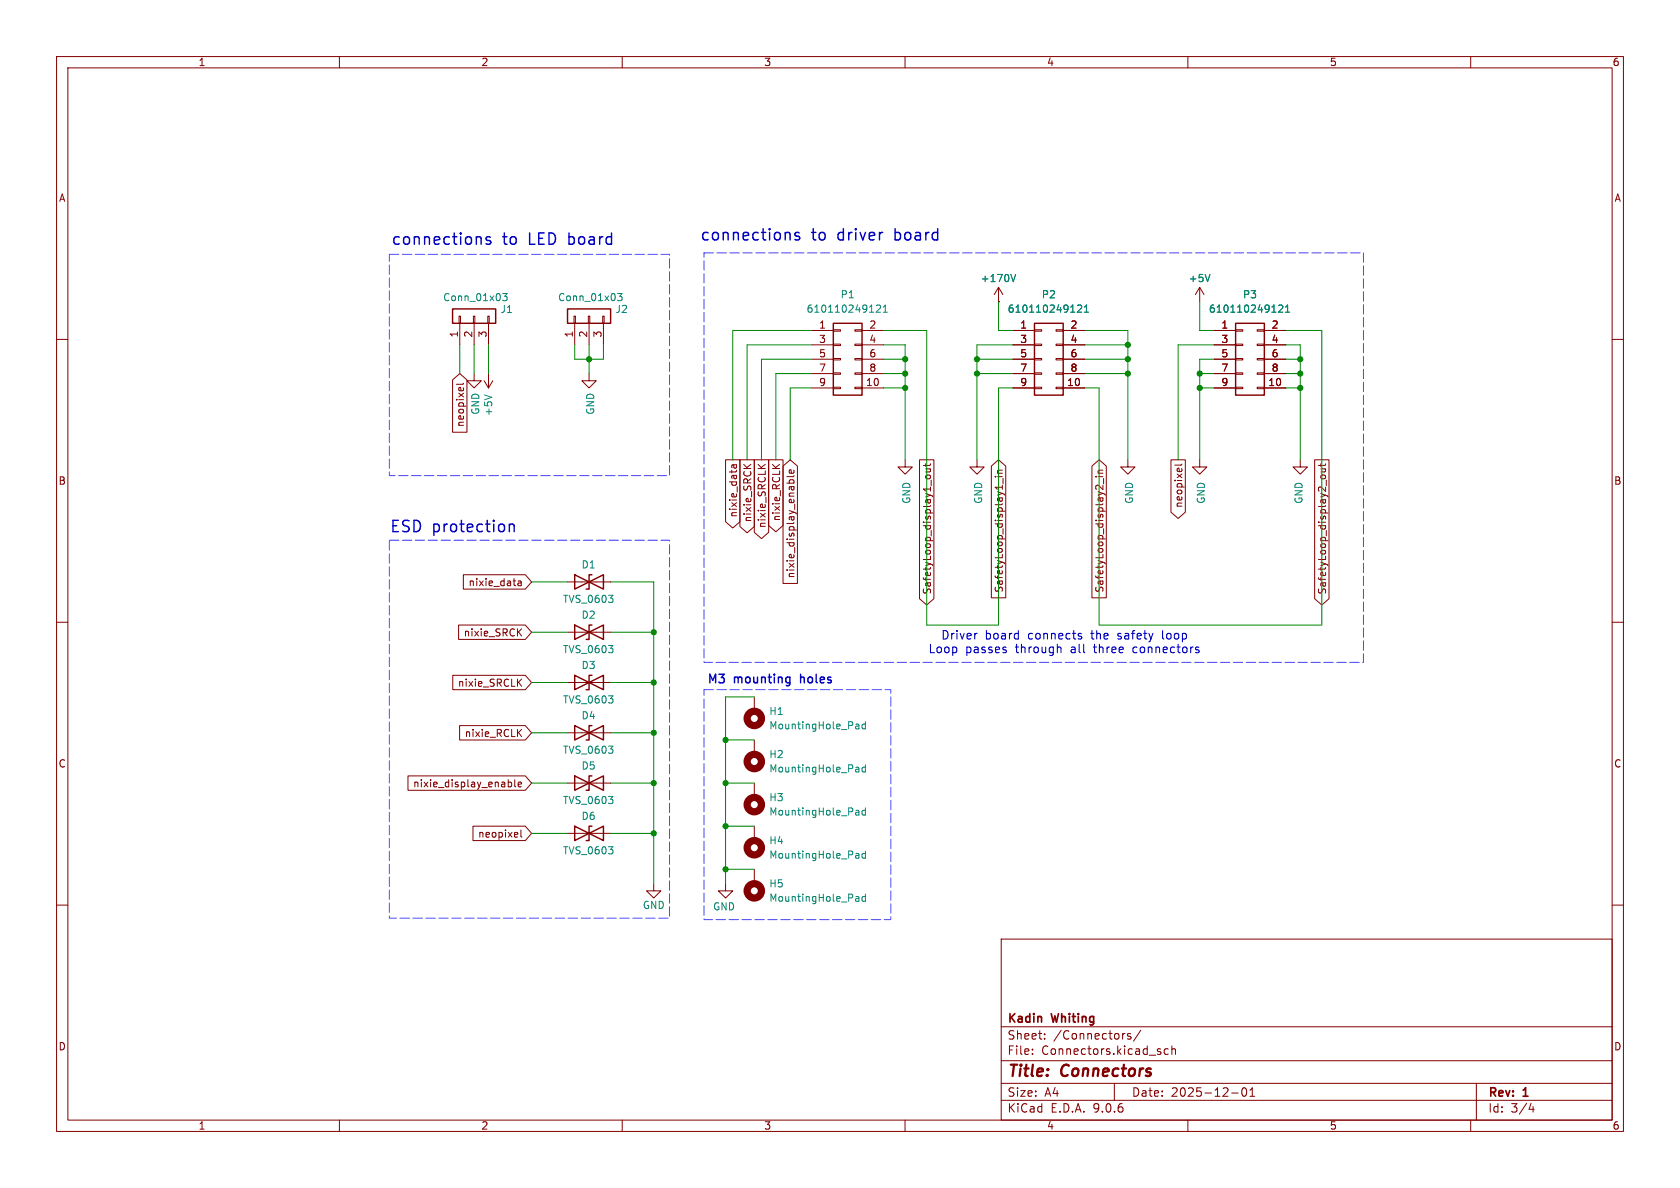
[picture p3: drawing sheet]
<svg xmlns="http://www.w3.org/2000/svg" width="297mm" height="210mm" viewBox="0 0 297 210" stroke-linecap="round" stroke-linejoin="round" font-family="sans-serif">
<g fill="none" stroke="#840000" stroke-width=".18">
<path d="M10 10h277v190h-277zM12 12h273v186h-273zM60 10v2M110 10v2M160 10v2M210 10v2M260 10v2M81.2 55.9h.2v1.3h-.2zM81.3 57.2v3.8M83.7 55.9h.2v1.3h-.2zM83.8 57.2v3.8M86.2 55.9h.3v1.3h-.3z"/>
<path d="M86.4 57.2v3.8M101.5 55.9h.2v1.3h-.2zM101.6 57.2v3.8M104 55.9h.3v1.3h-.3zM104.1 57.2v3.8M106.6 55.9h.2v1.3h-.2zM106.7 57.2v3.8M143.5 58.4h3.8M147.3 58.3h1.3v.2h-1.3zM151.1 58.3h1.3v.2h-1.3zM152.4 58.4h3.8M176.5 53.3h.1"/>
<path d="M176.5 50.8l-.7 1.3M176.5 50.8l.8 1.3M176.5 50.8v2.5M179.1 58.4h3.8M182.9 58.3h1.2v.2h-1.2zM186.7 58.3h1.3v.2h-1.3zM188 58.4h3.8M212.1 50.8l-.8 1.3M212.1 50.8l.8 1.3M212.1 50.8v2.5M214.6 58.4h3.8M218.4 58.3h1.3v.2h-1.3z"/>
<path d="M222.2 58.3h1.3v.2h-1.3zM223.5 58.4h3.8M10 60h2M80 67.2l1.3-1.2 1.3 1.2v9.2h-2.6zM81.2 68.5h.2l.1 .6M82 67.8l-.2 .1h-1.1M83.8 66v1.3h1.3l-1.3 1.3-1.3-1.3h1.3M85.6 67.3l.8 1.3M86.4 66v2.6M87.1 67.3l-.7 1.3M104.1 66v1.3h1.3l-1.3 1.3-1.2-1.3h1.2M143.5 61h3.8"/>
<path d="M143.5 63.5h3.8M143.5 66h3.8M143.5 68.6h3.8M147.3 60.8h1.3v.3h-1.3zM147.3 63.4h1.3v.2h-1.3zM147.3 65.9h1.3v.3h-1.3zM147.3 68.5h1.3v.2h-1.3zM151.1 60.8h1.3v.3h-1.3zM151.1 63.4h1.3v.2h-1.3zM151.1 65.9h1.3v.3h-1.3zM151.1 68.5h1.3v.2h-1.3zM152.4 61h3.8"/>
<path d="M152.4 63.5h3.8M152.4 66h3.8M152.4 68.6h3.8M179.1 61h3.8M179.1 63.5h3.8M179.1 66h3.8M179.1 68.6h3.8M182.9 60.8h1.2v.3h-1.2zM182.9 63.4h1.2v.2h-1.2zM182.9 65.9h1.2v.3h-1.2zM182.9 68.5h1.2v.2h-1.2zM186.7 60.8h1.3v.3h-1.3z"/>
<path d="M186.7 63.4h1.3v.2h-1.3zM186.7 65.9h1.3v.3h-1.3zM186.7 68.5h1.3v.2h-1.3zM188 61h3.8M188 63.5h3.8M188 66h3.8M188 68.6h3.8M214.6 61h3.8M214.6 63.5h3.8M214.6 66h3.8M214.6 68.6h3.8M218.4 60.8h1.3v.3h-1.3z"/>
<path d="M218.4 63.4h1.3v.2h-1.3zM218.4 65.9h1.3v.3h-1.3zM218.4 68.5h1.3v.2h-1.3zM222.2 60.8h1.3v.3h-1.3zM222.2 63.4h1.3v.2h-1.3zM222.2 65.9h1.3v.3h-1.3zM222.2 68.5h1.3v.2h-1.3zM223.5 61h3.8M223.5 63.5h3.8M223.5 66h3.8M223.5 68.6h3.8M285 60h2"/>
<path d="M128.3 81.3h2.5v10.9l-1.3 1.1-1.2-1.1zM129.7 82.2v.4l.2 .2 .3-.2-.1-.4M130.2 82.2h-.8v.5M130.8 81.3h2.6v11.8l-1.3 1.1-1.3-1.1zM131.5 82.1l.7 .7M132.8 82.1l-.8 .5M133.3 81.3h2.6v12.8l-1.3 1.1-1.3-1.1zM134 82.1l.7 .7M135.3 82.1l-.7 .5M135.9 81.3h2.5v11.6l-1.2 1.1-1.3-1.1zM136.6 82.1l.7 .7M137.8 82.1l-.7 .5"/>
<path d="M138.4 82.4l1.3-1.1 1.3 1.1v20.7h-2.6zM139.6 85.4l-.1-.4 .3-.2 .5 .1v.5M140.3 83.1l.1 .4-.2 .2-.6-.1v-.5h.2l.1 .6M140.4 84.1l-.2 .2h-1.1M160 81.3v1.3h1.3l-1.3 1.2-1.3-1.2h1.3M162.6 81.3h2.5v24.5l-1.3 1.1-1.2-1.1zM163.7 82v.5M163.7 82.9h.8M163.8 84h.6l.1 .2-.1 .3-.1 .1h-.5l-.1-.2zM164.4 82.9l.1 .2-.1 .3h-.7M164.5 82l-.2 .3h-1.1M172.7 81.3v1.3h1.3l-1.3 1.2-1.3-1.2h1.3"/>
<path d="M175.3 82.4l1.2-1.1 1.3 1.1v23.3h-2.5zM175.9 84.3h.2M176.4 84.3h.8M176.4 83.7h.8M177.2 83.1l-.8 .1v.3l.1 .2M177.3 84.6v.9M193 82.4l1.3-1.1 1.3 1.1v23.3h-2.6zM193.7 84.3h.1M194.1 84.3h.9M194.1 83.7h.9M195 83.1l-.8 .1-.1 .3 .2 .2M195.1 84.6v.9"/>
<path d="M199.4 81.3v1.3h1.3l-1.3 1.2-1.3-1.2h1.3M207 81.3h2.6v9.2l-1.3 1.1-1.3-1.1zM208.2 82.8h.2l.1 .6M209 82l-.2 .2h-1.1M212.1 81.3v1.3h1.3l-1.3 1.2-1.3-1.2h1.3M229.9 81.3v1.3h-1.3l1.3 1.2 1.2-1.2h-1.2M232.4 81.3h2.6v24.5l-1.3 1.1-1.3-1.1zM233.5 82.9h.9M233.5 82v.5M233.6 84.1l.5-.1 .2 .1 .1 .3-.3 .2h-.4l-.2-.2zM234.2 82.9l.2 .2-.1 .3h-.8M234.4 82l-.2 .3h-1.1"/>
<path d="M10 110h2M80 119.4h12.9l1.1 1.3-1.1 1.2h-12.9zM81.1 110.5h11.8l1.1 1.3-1.1 1.2h-11.8zM81.9 101.6h11l1.1 1.3-1.1 1.2h-11zM91.6 102.8h.5v.7M91.7 111.7l.5 .7M92.1 103l-.4 .1-.2 .1 .2 .3h.4M92.2 111.2l-.7 .7M100.3 102.9h7.6M100.3 111.8h7.6M285 110h2M72.1 137.2h20.8l1.1 1.2-1.1 1.3h-20.8z"/>
<path d="M81.3 128.3h11.6l1.1 1.2-1.1 1.3h-11.6zM89.9 138.3h.3l.3 .2-.2 .5h-.4M91 137.8v1.1l.2 .2M91.6 138.7l.6-.1-.1-.3h-.3l-.2 .1 .1 .6h.4M91.7 120.6l.5 .7M91.7 129.5l.5 .7M92.2 120.1l-.7 .7M92.2 128.9l-.7 .8M100.3 138.4h7.6M100.3 120.7h7.6M100.3 129.5h7.6M133.3 123.2v2.5"/>
<path d="M133.3 130.8v2.6M133.3 138.4v2.6M83.6 146h9.3l1.1 1.3-1.1 1.3h-9.3zM91.5 147.2v.2l-.6 .2M92.1 146.7v1.1l.2 .2M100.3 147.3h7.6M115.6 156.2v1.3h1.2l-1.2 1.3-1.3-1.3h1.3M128.3 156.2v1.3h-1.3l1.3 1.3 1.2-1.3h-1.2M133.3 146.1v2.5M133.3 153.7v2.5M10 160h2M177 166h108v32h-108z"/>
<path d="M285 160h2M60 198v2M110 198v2M160 198v2M177 194.5h108M177 191.5h108M177 187.5h108M177 181.5h108M182.5 186.3v.1M182.5 185.5v.1M184.7 183.6v.1M184.7 182.8v.1"/>
<path d="M197 191.5v3M198.7 182.7h.2M199.9 182.8l-.4-.1-.2 .2 .1 .2 .5 .2v.3h-.6M201.7 182.1l-1.3 2M205.2 186v.3M206.5 185.5l-.4-.1-.3 .3v.4l.2 .2h.5M207.2 185.5l.2-.1 .3 .1 .1 .9M207.2 184.9v1.5M210 198v2M217.7 193.2h1.2M219.7 192.4l.2-.1a.81 .81 0 0 1 .6 .6 .81 .81 0 0 1-.3 .8l-.2 .1a.81 .81 0 0 1-.3-1.4zM221 193.8h.8"/>
<path d="M221 192.7l.4-.4v1.5M260 198v2M261 191.5v6.5M270.7 195l-.4 1.1h.9M271 195.6v1"/>
</g>
<g fill="none" stroke="#840000" stroke-width="1.3">
<circle cx="133.3" cy="127" r="1.27"/>
<circle cx="133.3" cy="134.6" r="1.27"/>
<circle cx="133.3" cy="157.5" r="1.27"/>
<circle cx="133.3" cy="149.9" r="1.27"/>
<circle cx="133.3" cy="142.2" r="1.27"/>
</g>
<g fill="none" stroke="#008484" stroke-width=".18">
<path d="M88.9 51.9h.8l-.5 .5 .4 .1v.5l-.2 .2-.5-.2M109.2 51.9h.8l-.5 .5 .4 .1v.5l-.2 .2-.5-.2M154.9 54l.5-.1 .3 .4-.8 .9h.8M156.1 55.2h.8M156.1 54.3l.4-.4v1.3M178.7 48.5l.4 1.3 .5-1.3M190.5 54l.5-.1 .2 .4-.8 .9h.8M191.7 55.2h.7M191.7 54.3l.4-.4v1.3M213.9 48.5l-.4 1.3M226.1 54l.4-.1 .3 .4-.8 .9h.8M227.3 55.2h.7"/>
<path d="M227.3 54.3l.3-.4v1.3M85.7 69.8l1.2 .4M107.6 105.2h.8l-.5 .5M107.6 114.1h.8l-.5 .5M108.3 105.8v.6M108.3 114.7v.6M107.6 123h.8l-.5 .5M107.6 131.9h.8l-.5 .5M108.3 123.6v.6M108.3 132.5v.5M151.4 128l.4 .1v.7M151.4 135.6l.4 .1v.8"/>
<path d="M151.8 136.4l-.4 .1M151.8 135.9l-.4 .1M151.8 128.8h-.4M151.8 128.3l-.4 .1M153 135.7l-.4-.1-.2 .3 .1 .5h.5M153 127.6v1.2M153 135.2v1.3M153 128.1l-.4-.1-.2 .2 .1 .6h.5M107.6 149.7h.8l-.5 .5M107.6 140.8h.8l-.5 .5M108.3 141.4v.5M108.3 150.3v.5"/>
<path d="M151.4 143.2l.4 .1v.8M151.4 150.9h.4v.8M151.4 158.5h.4v.8M151.8 151.6l-.4 .1M151.8 151.2h-.4M151.8 159.3h-.4M151.8 158.8h-.4M151.8 144l-.4 .1M151.8 143.5l-.4 .1M153 142.8v1.3M153 150.4v1.3M153 158.1v1.2"/>
<path d="M153 143.3l-.4-.1-.2 .3 .1 .5h.5M153 150.9h-.4l-.2 .2 .1 .5h.5M153 158.5h-.4l-.2 .2 .1 .6h.5"/>
</g>
<g fill="none" stroke="#840000" stroke-width=".25">
<path d="M80 54.6h7.6v2.6h-7.6zM100.3 54.6h7.6v2.6h-7.6zM147.3 57.2h5.1v12.7h-5.1zM182.9 57.2h5.1v12.7h-5.1zM218.4 57.2h5.1v12.7h-5.1zM101.6 101.6v2.5l5.1-2.5v2.5zM101.6 110.5v2.5l5.1-2.5v2.5zM101.6 119.4v2.5l5.1-2.5v2.5zM104.6 101.6h-.5v2.5h-.5M104.6 110.5h-.5v2.5h-.5M104.6 119.4h-.5v2.5h-.5M101.6 137.2v2.5l5.1-2.5v2.5z"/>
<path d="M101.6 128.3v2.5l5.1-2.5v2.5zM104.6 137.2h-.5v2.5h-.5M104.6 128.3h-.5v2.5h-.5M101.6 146.1v2.5l5.1-2.5v2.5zM104.6 146.1h-.5v2.5h-.5"/>
</g>
<g fill="none" stroke="#008400" stroke-width=".18">
<path d="M143.5 58.4h-14v22.9M156.2 58.4h7.6v52.1h12.7v-41.9h2.6M176.5 53.3v5.1h2.6M191.8 58.4h7.6v22.9M212.1 53.3v5.1h2.5M227.3 58.4h6.4v52.1h-39.4v-41.9h-2.5M81.3 61v5M83.8 61v5M86.4 61v5M101.6 61v2.5h5.1v-2.5M104.1 61v5M143.5 68.6h-3.8v12.7"/>
<path d="M143.5 63.5h-8.9v17.8M143.5 66h-6.3v15.3M143.5 61h-11.4v20.3M156.2 68.6h3.8M156.2 66h3.8M156.2 61h3.8v20.3M156.2 63.5h3.8M172.7 66h6.4M172.7 63.5h6.4M179.1 61h-6.4v20.3M191.8 66h7.6M191.8 61h7.6"/>
<path d="M191.8 63.5h7.6M212.1 68.6h2.5M212.1 66h2.5M214.6 61h-6.3v20.3M214.6 63.5h-2.5v17.8M227.3 68.6h2.6M227.3 66h2.6M227.3 61h2.6v20.3M227.3 63.5h2.6M94 111.8h6.3M94 102.9h6.3M107.9 102.9h7.7v53.3"/>
<path d="M107.9 111.8h7.7M94 120.7h6.3M94 129.5h6.3M94 138.4h6.3M107.9 120.7h7.7M107.9 129.5h7.7M107.9 138.4h7.7M128.3 138.4h5M128.3 130.8h5M133.3 123.2h-5v33M94 147.3h6.3M107.9 147.3h7.7"/>
<path d="M128.3 146.1h5M128.3 153.7h5"/>
</g>
<path d="M84.8 41.8l.3 .3v1.1M86.7 41.9l-.5-.1-.3 .3 .1 .3 .7 .2 .1 .2-.1 .3-.2 .1-.6-.1M139.4 41.1l.3 .3v1M141.3 41.2l-.5-.1-.3 .3 .1 .3 .7 .1 .1 .2-.1 .3-.2 .1-.6-.1M90 92.6v1.4M90 92.8a.5 .5 0 0 1 .9 .1v1.1M139.1 119.8h.5M139.6 119.7v1.2l-.2 .3-.4-.1M139.1 120.6h.5" fill="none" stroke="#0000c2" stroke-width=".25"/>
<path d="M172.8 112h-.3M187.4 114.4l.2 .2v.8M190.8 112h.4M190.8 112.5h.4v.3l-.2 .2h-.3M193.3 114.4h.6M200.6 114.4l-.3 .3v.4l.3 .3M205.5 111.5v1.3l.2 .2" fill="none" stroke="#0000c2" stroke-width=".19"/>
<path d="M68.8 45h49.6v39.1h-49.6zM124.5 44.7h116.5v72.4h-116.5zM68.8 95.5h49.6v66.8h-49.6zM124.5 121.9h33v40.7h-33z" fill="none" stroke="#4849ff" stroke-width=".18" stroke-dasharray="1.7 .6"/>
<g fill="#008400" stroke="#008400" stroke-width=".18">
<circle cx="115.6" cy="111.8" r=".46"/>
<circle cx="115.6" cy="120.7" r=".46"/>
<circle cx="104.1" cy="63.5" r=".46"/>
<circle cx="172.7" cy="66" r=".46"/>
<circle cx="172.7" cy="63.5" r=".46"/>
<circle cx="160" cy="63.5" r=".46"/>
<circle cx="160" cy="66" r=".46"/>
<circle cx="160" cy="68.6" r=".46"/>
<circle cx="199.4" cy="66" r=".46"/>
<circle cx="229.9" cy="66" r=".46"/>
<circle cx="229.9" cy="68.6" r=".46"/>
<circle cx="199.4" cy="63.5" r=".46"/>
<circle cx="229.9" cy="63.5" r=".46"/>
<circle cx="212.1" cy="66" r=".46"/>
<circle cx="199.4" cy="61" r=".46"/>
<circle cx="212.1" cy="68.6" r=".46"/>
<circle cx="115.6" cy="129.5" r=".46"/>
<circle cx="115.6" cy="138.4" r=".46"/>
<circle cx="115.6" cy="147.3" r=".46"/>
<circle cx="128.3" cy="146.1" r=".46"/>
<circle cx="128.3" cy="130.8" r=".46"/>
<circle cx="128.3" cy="138.4" r=".46"/>
<circle cx="128.3" cy="153.7" r=".46"/>
</g>
<g font-size="2.8" fill="#0000c2">
<text x="69.1" y="43.4">connections</text>
<text x="88.9" y="43.4">to</text>
<text x="93.7" y="43.4">LED board</text>
<text x="123.7" y="42.7">connections</text>
<text x="143.5" y="42.7">to</text>
<text x="148.3" y="42.7">driver</text>
<text x="158.7" y="42.7">board</text>
<text x="68.8" y="94.2">ESD protection</text>
</g>
<g font-size="2.8" fill="#840000">
<text x="178" y="190.9">Title:</text>
<text x="187.7" y="190.9">Connectors</text>
</g>
<g font-size="2.1" fill="#0000c2">
<text x="166.3" y="113.2">Driver</text>
<text x="174.2" y="113.2">board</text>
<text x="181.9" y="113.2">connects</text>
<text x="193.3" y="113.2">the</text>
<text x="198.2" y="113.2">safety</text>
<text x="206.4" y="113.2">loop</text>
<text x="164" y="115.6">Loop</text>
<text x="170.7" y="115.6">passes</text>
<text x="179.8" y="115.6">through</text>
<text x="189.7" y="115.6">all</text>
<text x="194.1" y="115.6">three</text>
<text x="201.2" y="115.6">connectors</text>
<text x="125" y="120.9">M3</text>
<text x="129.8" y="120.9">mounting</text>
<text x="141.9" y="120.9">holes</text>
</g>
<g font-size="2.1" fill="#840000">
<text x="178" y="184">Sheet:</text>
<text x="178" y="181.2">Kadin</text>
<text x="186" y="181.2">Whiting</text>
<text x="186.2" y="184">/Connectors/</text>
<text x="178" y="186.7">File:</text>
<text x="184.1" y="186.7">Connectors.kicad_sch</text>
<text x="178" y="196.9">KiCad</text>
<text x="178" y="194.1">Size:</text>
<text x="184.7" y="194.1">A4</text>
<text x="185.7" y="196.9">E.D.A.</text>
<text x="193.3" y="196.9">9.0.6</text>
<text x="200" y="194.1">Date:</text>
<text x="207" y="194.1">2025-12-01</text>
<text x="263" y="194.3">Rev:</text>
<text x="263" y="196.9">Id:</text>
<text x="267.1" y="196.9">3/4</text>
<text x="269.4" y="194.3">1</text>
</g>
<g font-size="1.8" fill="#840000">
<text x="35" y="11.9">1</text>
<text x="85" y="11.9">2</text>
<text x="135" y="11.9">3</text>
<text x="185" y="11.9">4</text>
<text x="235" y="11.9">5</text>
<text x="285" y="11.9">6</text>
<text x="10.3" y="35.9">A</text>
<text x="285.3" y="35.9">A</text>
<text x="81" y="59.8" transform="rotate(-90 81 59.8)">1</text>
<text x="83.6" y="59.8" transform="rotate(-90 83.6 59.8)">2</text>
<text x="86.1" y="59.8" transform="rotate(-90 86.1 59.8)">3</text>
<text x="101.3" y="59.8" transform="rotate(-90 101.3 59.8)">1</text>
<text x="103.9" y="59.8" transform="rotate(-90 103.9 59.8)">2</text>
<text x="106.4" y="59.8" transform="rotate(-90 106.4 59.8)">3</text>
<text x="144.7" y="58.2">1</text>
<text x="153.6" y="58.2">2</text>
<text x="180.3" y="58.2">1</text>
<text x="189.2" y="58.2">2</text>
<text x="215.8" y="58.2">1</text>
<text x="224.7" y="58.2">2</text>
<text x="144.7" y="60.7">3</text>
<text x="144.7" y="63.2">5</text>
<text x="144.7" y="65.8">7</text>
<text x="153.6" y="60.7">4</text>
<text x="153.6" y="63.2">6</text>
<text x="153.6" y="65.8">8</text>
<text x="180.3" y="60.7">3</text>
<text x="180.3" y="63.2">5</text>
<text x="180.3" y="65.8">7</text>
<text x="189.2" y="60.7">4</text>
<text x="189.2" y="63.2">6</text>
<text x="189.2" y="65.8">8</text>
<text x="215.8" y="60.7">3</text>
<text x="215.8" y="63.2">5</text>
<text x="215.8" y="65.8">7</text>
<text x="224.7" y="60.7">4</text>
<text x="224.7" y="63.2">6</text>
<text x="224.7" y="65.8">8</text>
<text x="144.7" y="68.3">9</text>
<text x="153" y="68.3">10</text>
<text x="180.3" y="68.3">9</text>
<text x="188.6" y="68.3">10</text>
<text x="215.8" y="68.3">9</text>
<text x="224.1" y="68.3">10</text>
<text x="82.2" y="75.6" transform="rotate(-90 82.2 75.6)">neopixel</text>
<text x="10.3" y="85.9">B</text>
<text x="209.2" y="89.9" transform="rotate(-90 209.2 89.9)">neopixel</text>
<text x="285.3" y="85.9">B</text>
<text x="130.5" y="91.6" transform="rotate(-90 130.5 91.6)">nixie_data</text>
<text x="133" y="92.4" transform="rotate(-90 133 92.4)">nixie_SRCK</text>
<text x="135.6" y="93.5" transform="rotate(-90 135.6 93.5)">nixie_SRCLK</text>
<text x="138.1" y="92.2" transform="rotate(-90 138.1 92.2)">nixie_RCLK</text>
<text x="82.7" y="103.8">nixie_data</text>
<text x="140.7" y="102.3" transform="rotate(-90 140.7 102.3)">nixie_display_enable</text>
<text x="164.8" y="105.2" transform="rotate(-90 164.8 105.2)">SafetyLoop_display1_out</text>
<text x="177.5" y="104.9" transform="rotate(-90 177.5 104.9)">SafetyLoop_display1_in</text>
<text x="195.3" y="104.9" transform="rotate(-90 195.3 104.9)">SafetyLoop_display2_in</text>
<text x="234.6" y="105.2" transform="rotate(-90 234.6 105.2)">SafetyLoop_display2_out</text>
<text x="81.9" y="112.7">nixie_SRCK</text>
<text x="80.9" y="121.6">nixie_SRCLK</text>
<text x="82.1" y="130.5">nixie_RCLK</text>
<text x="10.3" y="135.9">C</text>
<text x="285.3" y="135.9">C</text>
<text x="72.9" y="139.4">nixie_display_enable</text>
<text x="84.4" y="148.3">neopixel</text>
<text x="10.3" y="185.9">D</text>
<text x="285.3" y="185.9">D</text>
<text x="35" y="199.9">1</text>
<text x="85" y="199.9">2</text>
<text x="135" y="199.9">3</text>
<text x="185" y="199.9">4</text>
<text x="235" y="199.9">5</text>
<text x="285" y="199.9">6</text>
</g>
<g font-size="1.8" fill="#008484">
<text x="78.2" y="53.4">Conn_01x03</text>
<text x="98.6" y="53.4">Conn_01x03</text>
<text x="148.5" y="52.9">P1</text>
<text x="173.3" y="50.1">+170V</text>
<text x="184.1" y="52.9">P2</text>
<text x="210.1" y="50.1">+5V</text>
<text x="219.6" y="52.9">P3</text>
<text x="88.4" y="55.5">J1</text>
<text x="108.7" y="55.5">J2</text>
<text x="142.5" y="55.5">610110249121</text>
<text x="178.1" y="55.5">610110249121</text>
<text x="213.6" y="55.5">610110249121</text>
<text x="84.9" y="73.4" transform="rotate(-90 84.9 73.4)">GND</text>
<text x="87.2" y="73.7" transform="rotate(-90 87.2 73.7)">+5V</text>
<text x="105.3" y="73.4" transform="rotate(-90 105.3 73.4)">GND</text>
<text x="161.1" y="89.2" transform="rotate(-90 161.1 89.2)">GND</text>
<text x="173.8" y="89.2" transform="rotate(-90 173.8 89.2)">GND</text>
<text x="200.5" y="89.2" transform="rotate(-90 200.5 89.2)">GND</text>
<text x="213.2" y="89.2" transform="rotate(-90 213.2 89.2)">GND</text>
<text x="230.5" y="89.2" transform="rotate(-90 230.5 89.2)">GND</text>
<text x="102.7" y="100.7">D1</text>
<text x="99.4" y="106.8">TVS_0603</text>
<text x="102.7" y="109.6">D2</text>
<text x="99.4" y="115.7">TVS_0603</text>
<text x="102.7" y="118.5">D3</text>
<text x="99.4" y="124.6">TVS_0603</text>
<text x="102.7" y="127.4">D4</text>
<text x="135.9" y="126.6">H1</text>
<text x="135.9" y="129.1">MountingHole_Pad</text>
<text x="99.4" y="133.5">TVS_0603</text>
<text x="102.7" y="136.2">D5</text>
<text x="135.9" y="134.2">H2</text>
<text x="135.9" y="136.8">MountingHole_Pad</text>
<text x="99.4" y="142.3">TVS_0603</text>
<text x="135.9" y="141.8">H3</text>
<text x="102.7" y="145.1">D6</text>
<text x="135.9" y="149.5">H4</text>
<text x="135.9" y="144.4">MountingHole_Pad</text>
<text x="99.4" y="151.2">TVS_0603</text>
<text x="135.9" y="152">MountingHole_Pad</text>
<text x="113.5" y="160.9">GND</text>
<text x="126" y="161.1">GND</text>
<text x="135.9" y="157.1">H5</text>
<text x="135.9" y="159.6">MountingHole_Pad</text>
</g>
</svg>
